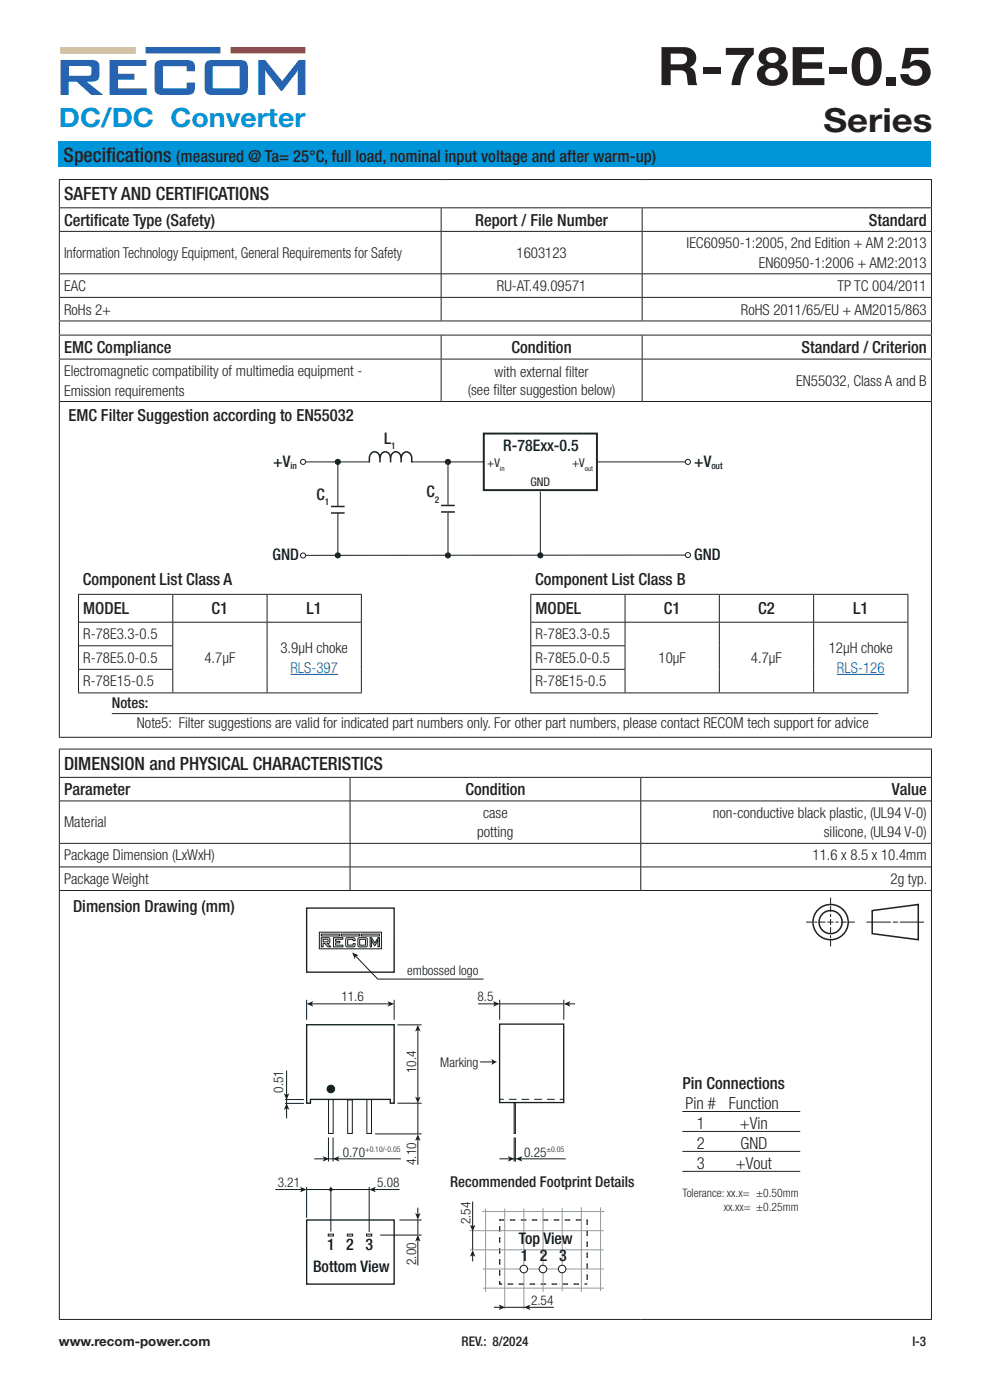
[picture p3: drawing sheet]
<svg xmlns="http://www.w3.org/2000/svg" width="210mm" height="297mm" viewBox="0 0 210 297" stroke-linecap="round" stroke-linejoin="round" font-family="sans-serif">
<path d="M12.9 10h15.8l.1 1.3h-15.9z" fill="#fcb918"/>
<path d="M30.9 10h15.8l.1 1.3h-15.9z" fill="#2663b0"/>
<path d="M48.9 10h15.9v1.3h-15.9z" fill="#db2429"/>
<g fill="#2663b0">
<path d="M23.3 12.7h7.7v1.3h-6v1.6h3.5v1.3h-3.5v1.8l6.1 .1v1.3h-7.8z"/>
<path d="M33.2 13.1l.5-.3 .7-.1h5.3a1.39 1.39 0 0 1 1.7 1.6v.8h-1.8l-.1-1h-4.9v4.6l4.9 .1 .2-1.3h1.6l.1 1.1a1.36 1.36 0 0 1-1.6 1.5h-5.5a1.37 1.37 0 0 1-1.5-1.5v-4.6z"/>
<path d="M54.8 12.7l1.5 .1 3.5 4.4 3.5-4.4 1.5-.1v7.4h-1.7l.1-5.3-3.4 4.5-.3-.1-3.3-4.4 .1 5.3h-1.5z"/>
<path d="M14.6 14h4.1a.55 .55 0 0 1 .7 .6v.9a.54 .54 0 0 1-.7 .6h-4.1zM12.9 12.7v7.4h1.7v-2.7l1.6-.1 3.2 2.8h2.5l-3.5-2.8h1a1.52 1.52 0 0 0 1.7-2 3.1 3.1 0 0 0-.5-2.3l-1.2-.3z"/>
<path d="M45.2 14.1h5.6v4.6h-5.6zM43.8 13.1l-.4 .9v4.6a1.34 1.34 0 0 0 1.5 1.5h6.1a1.36 1.36 0 0 0 1.6-1.5v-4.3a1.37 1.37 0 0 0-1.7-1.6h-5.9l-.6 .1z"/>
</g>
<path d="M12.5 30h185v5.5h-185z" fill="#0095d9"/>
<g fill="none" stroke="#231f20" stroke-width=".21">
<path d="M12.5 38.1h185.2M12.6 38.2v5.8M197.6 38.2v5.8M12.5 44.1h185.2M12.5 49.1h185.2M12.6 44.2v4.8M12.6 49.2v18.8M12.7 58.1h184.8M93.6 44.2v4.8M93.6 49.2v8.8M93.6 58.1v4.9M136.2 44.2v4.8"/>
<path d="M136.2 49.2v8.8M136.2 58.1v4.9M197.6 44.2v4.8M197.6 49.2v18.8M12.5 68.1h185.2M12.5 76.2h185.2M12.5 71.1h185.2M12.6 68.2v2.8M12.6 71.2v4.9M12.6 76.3v80M12.7 63.1h184.8M93.6 63.1v4.9"/>
<path d="M93.6 71.2v4.9M93.6 76.3v8.8M136.2 63.1v4.9M136.2 71.2v4.9M136.2 76.3v8.8M197.6 68.2v2.8M197.6 71.2v4.9M197.6 76.3v80M12.7 85.2h184.8M12.5 156.4h185.2M12.5 158.9h185.2M12.6 159v5.8"/>
<path d="M197.6 159v5.8M12.5 164.9h185.2M12.6 165v23.8M12.7 169.9h184.8M12.7 178.9h184.8M74.3 165v4.9M74.3 170v8.9M74.3 179v4.9M135.9 165v4.9M135.9 170v8.9M135.9 179v4.9M197.6 165v23.8"/>
<path d="M12.5 188.9h185.2M12.6 189v90.8M12.7 183.9h184.8M74.3 184v4.8M135.9 184v4.8M197.6 189v90.8M12.5 279.9h185.2"/>
</g>
<path d="M64.3 98h14.1M87.2 98h15.3M145.4 117.8h-81.1" fill="none" stroke="#142323" stroke-width=".21"/>
<circle cx="64.3" cy="117.8" r=".54" fill="#fff"/>
<circle cx="64.3" cy="117.8" r=".54" fill="none" stroke="#142323" stroke-width=".21"/>
<circle cx="64.3" cy="98" r=".54" fill="#fff"/>
<circle cx="64.3" cy="98" r=".54" fill="none" stroke="#142323" stroke-width=".21"/>
<circle cx="145.9" cy="117.8" r=".54" fill="#fff"/>
<circle cx="145.9" cy="117.8" r=".54" fill="none" stroke="#142323" stroke-width=".21"/>
<circle cx="145.9" cy="98" r=".54" fill="#fff"/>
<g fill="none" stroke="#142323" stroke-width=".21">
<path d="M126.8 98h18.7"/>
<circle cx="145.9" cy="98" r=".54"/>
</g>
<circle cx="95" cy="98" r=".54" fill="#142323"/>
<circle cx="95" cy="98" r=".54" fill="none" stroke="#142323" stroke-width=".21"/>
<circle cx="95" cy="117.8" r=".54" fill="#142323"/>
<circle cx="95" cy="117.8" r=".54" fill="none" stroke="#142323" stroke-width=".21"/>
<circle cx="114.6" cy="117.8" r=".54" fill="#142323"/>
<circle cx="114.6" cy="117.8" r=".54" fill="none" stroke="#142323" stroke-width=".21"/>
<path d="M70.2 107.4h2.9M70.2 108.8h2.9" fill="none" stroke="#142323" stroke-width=".32"/>
<g fill="#fff" stroke="#142323" stroke-width=".21">
<path d="M71.7 108.9v8.9z"/>
<path d="M71.7 98.5v9z"/>
</g>
<circle cx="71.7" cy="98" r=".54" fill="#142323"/>
<circle cx="71.7" cy="98" r=".54" fill="none" stroke="#142323" stroke-width=".21"/>
<circle cx="71.7" cy="117.8" r=".54" fill="#142323"/>
<circle cx="71.7" cy="117.8" r=".54" fill="none" stroke="#142323" stroke-width=".21"/>
<path d="M93.6 107.2h2.9M93.6 108.6h2.9" fill="none" stroke="#142323" stroke-width=".32"/>
<path d="M95 108.6v8.7z" fill="#fff"/>
<path d="M95 108.6v8.7" fill="none" stroke="#142323" stroke-width=".21"/>
<path d="M95 98v9.2z" fill="#fff"/>
<path d="M95 98v9.2M114.6 104.3v13.5" fill="none" stroke="#142323" stroke-width=".21"/>
<path d="M102.6 92h24v12h-24z" fill="none" stroke="#142323" stroke-width=".41"/>
<path d="M80.6 97.2a1.15 1.15 0 0 0-1.1-1.4 1.15 1.15 0 0 0-1.1 1.4v.9M82.8 97.2a1.15 1.15 0 0 0-1.1-1.4 1.15 1.15 0 0 0-1.1 1.4v.9M85.1 97.2a1.15 1.15 0 0 0-1.1-1.4 1.15 1.15 0 0 0-1.2 1.4v.9M85.1 98.1a1.91 1.91 0 0 1 .8-2.2 1.18 1.18 0 0 1 1.4 1.3v.9" fill="none" stroke="#142323" stroke-width=".32"/>
<g fill="none" stroke="#231f20" stroke-width=".21">
<path d="M16.6 126.1h60.1M16.7 126.2v20.7M16.7 132h59.9M16.7 137h20M36.7 126.2v5.8M36.7 132v5M36.7 137v5M56.7 126.2v5.8M56.7 132v14.9M76.7 126.2v20.7M112.5 126.1h80.2M112.6 126.2v20.7"/>
<path d="M112.7 132h79.8M112.7 137h19.9M132.6 126.2v5.8M132.6 132v5M132.6 137v5M152.6 126.2v5.8M152.6 132v14.9M172.6 126.2v5.8M172.6 132v14.9M192.6 126.2v20.7M16.6 147h60.1M16.7 142h20"/>
<path d="M36.7 142v4.9M112.5 147h80.2M112.7 142h19.9M132.6 142v4.9"/>
</g>
<path d="M61.6 143.1h10.1M177.5 143.1h10.1" fill="none" stroke="#175d9e" stroke-width=".21"/>
<g fill="none" stroke="#231f20" stroke-width=".32">
<path d="M185 193.2l9.8-1.3v7.5l-9.8-1.3z"/>
<circle cx="176.2" cy="195.6" r="3.7"/>
<circle cx="176.2" cy="195.6" r="2.45"/>
</g>
<path d="M171 195.6h10.4M176.2 200.8v-10.4" fill="none" stroke="#231f20" stroke-width=".22" stroke-dasharray="1.3 .4 .6 .4 1.3 .4" stroke-linecap="butt"/>
<path d="M183.8 195.6h12.2" fill="none" stroke="#231f20" stroke-width=".22" stroke-dasharray="5.2 .4 1.1 .4 5.2" stroke-linecap="butt"/>
<path d="M65 192.6h18.6v13.6h-18.6zM106 217.3h13.6v16.6h-13.6zM65 258.8h18.6v13.6h-18.6z" fill="none" stroke="#0f1d22" stroke-width=".28"/>
<path d="M65 217.4h18.6v16.6h-.8v-.8h-16.9v.8h-.9z" fill="none" stroke="#0e1d1b" stroke-width=".28"/>
<path d="M106 258.8h18.6v13.6h-18.6z" fill="none" stroke="#0e1d1b" stroke-width=".28" stroke-dasharray=".6 .6 0" stroke-linecap="butt"/>
<path d="M102.3 257h25.9M103 256.4v17.7M107.1 256.4v21.3M111.1 256.4v21.3M115.2 256.3v17.8M119.3 256.2v17.7M123.3 256.1v18M127.4 256.1v17.8M99.6 261.1h28.5M99.7 265.1h28.4M102.4 269.2h25.7M102.4 273.3h25.7" fill="none" stroke="#939a9d" stroke-width=".21"/>
<circle cx="111.1" cy="269.2" r=".8" fill="#fff"/>
<circle cx="111.1" cy="269.2" r=".8" fill="none" stroke="#0e1d1b" stroke-width=".21"/>
<circle cx="115.2" cy="269.2" r=".8" fill="#fff"/>
<circle cx="115.2" cy="269.2" r=".8" fill="none" stroke="#0e1d1b" stroke-width=".21"/>
<circle cx="119.2" cy="269.2" r=".8" fill="#fff"/>
<g fill="none" stroke="#0e1d1b" stroke-width=".21">
<path d="M67.7 197.8h13.2v3.5h-13.2zM68.2 198.2h3.8v.3l-3.8 .1zM68.2 198.9h1.4a.62 .62 0 0 1 .4 .7 .62 .62 0 0 1-.6 .5l.7 .8h-.5l-.7-.8h-.4v.8h-.3zM68.5 199.3h1.1v.5h-1zM70.7 198.9h2v.4h-1.5v.4h.9v.3h-.9v.5h1.5v.4h-2zM72.4 198.2h3.9v.3l-3.9 .1zM73.4 199h1.8l.1 .6-.4-.1v-.2h-1.1v1.2h1.1v-.3h.4v.6l-.3 .1-1.6-.1zM76 199h1.8v1.8l-.2 .1-1.6-.1zM76.3 199.3h1.2v1.2h-1.2zM76.6 198.2h3.9v.3l-3.9 .1zM78.5 198.9h.3l.7 1.2 .7-1.2h.3v1.9h-.3v-1.3l-.7 1.1-.7-1.1v1.4h-.3zM75.4 202.8l4.7 4.9h22.5"/>
<circle cx="119.2" cy="269.2" r=".8"/>
</g>
<path d="M106 233.2h.9M118.7 233.2h.9" fill="none" stroke="#0f1d22" stroke-width=".21"/>
<path d="M107.9 233.2h10.3" fill="none" stroke="#0f1d22" stroke-width=".21" stroke-dasharray="1.6 1.1" stroke-linecap="butt"/>
<path d="M74.7 202.1l1.4 .6-.7 .1-.1 .7z" fill="#0e1d1b"/>
<path d="M69.7 233.3h1v7.2h-1zM73.8 233.3h.9v7.2h-.9zM77.8 233.3h1v7.2h-1zM109.1 233.9h.2v6.6h-.2zM69.6 261.8h1.1v.4h-1.1zM73.7 261.8h1.1v.4h-1.1zM77.7 261.8h1.2v.4h-1.2z" fill="none" stroke="#0f1d22" stroke-width=".21"/>
<circle cx="70.2" cy="252.4" r=".38" fill="#0f1d22"/>
<path d="M60.5 234.1h4M60.5 233.3h4M84.7 258.8h4.7M88.6 258.7v3.2M109.1 241.3v5.1M109.3 241.3v5.1M80.6 262h8.8M88.6 263v5.5" fill="none" stroke="#0f1d22" stroke-width=".21"/>
<path d="M88.6 262l.6 1.4-.6-.4-.5 .4z" fill="#0f1d22"/>
<path d="M88.6 256.2v1.5" fill="none" stroke="#0f1d22" stroke-width=".21"/>
<path d="M88.1 257.3l.5 .4 .6-.4-.6 1.4z" fill="#0f1d22"/>
<path d="M106 213h13.6M106 212.1v4.2M119.6 212.1v4.2M120.6 213h1.4" fill="none" stroke="#0f1d22" stroke-width=".21"/>
<path d="M119.6 213l1.4-.6-.3 .6 .3 .5z" fill="#0f1d22"/>
<path d="M101.4 213h3.6" fill="none" stroke="#0f1d22" stroke-width=".21"/>
<path d="M104.6 212.4l1.4 .6-1.4 .5 .3-.5z" fill="#0f1d22"/>
<path d="M65 212.1v4.2M66 213h16.6M83.6 212.1v4.2" fill="none" stroke="#0f1d22" stroke-width=".21"/>
<g fill="#0f1d22">
<path d="M65 213l1.4-.6-.3 .6 .3 .5z"/>
<path d="M82.2 212.4l1.4 .6-1.4 .5 .3-.5z"/>
</g>
<path d="M58.4 252.4h5.6" fill="none" stroke="#0f1d22" stroke-width=".21"/>
<path d="M63.6 251.8l1.4 .6-1.4 .5 .4-.5z" fill="#0f1d22"/>
<path d="M65 252.4h13.5M69.6 245.8h1.3M79.3 252.4h5.4" fill="none" stroke="#0f1d22" stroke-width=".21"/>
<path d="M78.3 252.4l1.4-.6-.3 .6 .3 .5z" fill="#0f1d22"/>
<path d="M60.8 227.1v5.3M65 251.8v6.6M69.7 241.3v5.1M70.2 251.8v9.5M70.7 241.3v5.1M78.3 251.8v9.6" fill="none" stroke="#0f1d22" stroke-width=".21"/>
<path d="M60.2 231.9l.6 .4 .6-.4-.6 1.4z" fill="#0f1d22"/>
<path d="M110.4 245.8h9.6" fill="none" stroke="#0f1d22" stroke-width=".21"/>
<path d="M109.4 245.8l1.4-.5-.3 .5 .3 .6z" fill="#0f1d22"/>
<path d="M60.8 235v2.2" fill="none" stroke="#0f1d22" stroke-width=".21"/>
<path d="M60.8 234l.6 1.4-.6-.3-.6 .3z" fill="#0f1d22"/>
<path d="M71.6 245.8h13.4" fill="none" stroke="#0f1d22" stroke-width=".21"/>
<path d="M70.6 245.8l1.4-.5-.3 .5 .3 .6z" fill="#0f1d22"/>
<path d="M66.7 245.8h2.2" fill="none" stroke="#0f1d22" stroke-width=".21"/>
<path d="M68.4 245.3l1.5 .5-1.5 .6 .4-.6z" fill="#0f1d22"/>
<path d="M105.9 245.8h2.2" fill="none" stroke="#0f1d22" stroke-width=".21"/>
<path d="M107.7 245.3l1.4 .5-1.4 .6 .4-.6z" fill="#0f1d22"/>
<path d="M84.3 217.4h5.1M88.6 218.4v14.7M84.3 234h5.1M79.6 240.6h9.8" fill="none" stroke="#0f1d22" stroke-width=".21"/>
<g fill="#0f1d22">
<path d="M88.1 232.7l.5 .3 .6-.3-.6 1.4z"/>
<path d="M88.6 217.4l.6 1.4-.6-.3-.5 .3z"/>
</g>
<path d="M88.6 234.1v6.5M88.6 241.6v5.5" fill="none" stroke="#0f1d22" stroke-width=".21"/>
<g fill="#0f1d22">
<path d="M88.6 240.6l.6 1.4-.6-.3-.5 .3z"/>
<circle cx="70.2" cy="231" r=".8"/>
</g>
<circle cx="70.2" cy="231" r=".8" fill="none" stroke="#0f1d22" stroke-width=".21"/>
<path d="M101.8 225.3h2.8" fill="none" stroke="#0e1d1b" stroke-width=".21"/>
<path d="M104.2 224.6l1.2 .7-1.2 .7 .3-.7z" fill="#0e1d1b"/>
<path d="M60.8 233.3v.8M108.9 245.8h.7" fill="none" stroke="#0f1d22" stroke-width=".21"/>
<path d="M100.3 254.9v5.4M100.3 261.1v4" fill="none" stroke="#0e1d1b" stroke-width=".21"/>
<path d="M99.7 259.8l.6 .4 .5-.4-.5 1.5z" fill="#0e1d1b"/>
<path d="M100.3 266.2v1.4" fill="none" stroke="#0e1d1b" stroke-width=".21"/>
<path d="M100.3 265.2l.5 1.4-.5-.3-.6 .3z" fill="#0e1d1b"/>
<path d="M107.1 277.3h4.2M112.1 277.3h5.4" fill="none" stroke="#0e1d1b" stroke-width=".21"/>
<path d="M111.1 277.3l1.4-.5-.3 .5 .3 .6z" fill="#0e1d1b"/>
<path d="M104.8 277.3h1.4" fill="none" stroke="#0e1d1b" stroke-width=".21"/>
<path d="M105.8 276.8l1.4 .5-1.4 .6 .3-.6z" fill="#0e1d1b"/>
<path d="M144.8 228.5h24.9v29.5h-24.9z" fill="#fff"/>
<path d="M23.7 151.4h162.6M144.7 235.8h25M144.7 240h25M144.7 244.3h25M144.7 248.5h25" fill="none" stroke="#231f20" stroke-width=".21"/>
<text font-size="11.3" fill="#231f20" x="139.5" y="18.1">R-78E-0.5</text>
<text font-size="7.1" fill="#231f20" x="174.7" y="27.9">Series</text>
<text font-size="5.6" fill="#0095d9" x="12.5" y="27">DC/DC Converter</text>
<g font-size="4.2" fill="#231f20">
<text x="13.5" y="34.3">Specif</text>
<text x="22.5" y="34.3">ications</text>
</g>
<g font-size="3.9" fill="#231f20">
<text x="13.6" y="42.5">SAFETY AND CERTIFICATIONS</text>
<text x="13.6" y="163.3">DIMENSION and PHYSICAL CHARACTERISTICS</text>
</g>
<g font-size="3.5" fill="#231f20">
<text x="37.4" y="34.3">(measured @ Ta= 25°C, full load, nominal input voltage and after warm-up)</text>
<text x="13.6" y="47.8">Certif</text>
<text x="19.9" y="47.8">icate Type (Safety)</text>
<text x="100.8" y="47.8">Report / File Number</text>
<text x="184.3" y="47.8">Standard</text>
<text x="13.6" y="74.9">EMC Compliance</text>
<text x="108.5" y="74.9">Condition</text>
<text x="170" y="74.9">Standard / Criterion</text>
<text x="14.5" y="89.4">EMC Filter Suggestion according to EN55032</text>
<text x="17.6" y="124">Component List Class A</text>
<text x="113.5" y="124">Component List Class B</text>
<text x="17.7" y="130.3">MODEL</text>
<text x="44.9" y="130.3">C1</text>
<text x="65" y="130.3">L1</text>
<text x="113.6" y="130.3">MODEL</text>
<text x="140.8" y="130.3">C1</text>
<text x="160.8" y="130.3">C2</text>
<text x="181" y="130.3">L1</text>
<text x="13.6" y="168.7">Parameter</text>
<text x="98.7" y="168.7">Condition</text>
<text x="189.2" y="168.7">Value</text>
<text x="15.5" y="193.5">Dimension Drawing (mm)</text>
<text x="144.7" y="231">Pin Connections</text>
<text x="145.4" y="235.3">Pin #</text>
<text x="147.8" y="239.5">1</text>
<text x="154.6" y="235.3">Function</text>
<text x="156.9" y="239.5">+Vin</text>
<text x="147.8" y="243.7">2</text>
<text x="157.1" y="243.7">GND</text>
<text x="147.8" y="248">3</text>
<text x="156.1" y="248">+Vout</text>
</g>
<g font-size="3.4" fill="#142323">
<text x="81.5" y="94.1">L</text>
<text x="106.7" y="95.6">R-78Exx-0.5</text>
<text x="57.9" y="99">+V</text>
<text x="147.2" y="99">+V</text>
<text x="67.1" y="106">C</text>
<text x="90.5" y="105.5">C</text>
<text x="57.8" y="118.8">GND</text>
<text x="147.2" y="118.8">GND</text>
</g>
<g font-size="3.4" fill="#0e1d1b">
<text x="110.1" y="264">Top View</text>
<text x="66.4" y="269.8">Bottom View</text>
<text x="69.4" y="265.2">1</text>
<text x="73.4" y="265.2">2</text>
<text x="77.5" y="265.2">3</text>
<text x="110.5" y="267.5">1</text>
<text x="114.5" y="267.5">2</text>
<text x="118.6" y="267.5">3</text>
</g>
<g font-size="3.2" fill="#231f20">
<text x="145.6" y="52.6">IEC60950-1:2005, 2nd Edition + AM 2:2013</text>
<text x="13.6" y="54.7">Information Technology Equipment, General Requirements for Safety</text>
<text x="109.6" y="54.7">1603123</text>
<text x="161" y="56.8">EN60950-1:2006 + AM2:2013</text>
<text x="13.6" y="61.7">EAC</text>
<text x="105.4" y="61.7">RU-AT.49.09571</text>
<text x="177.6" y="61.7">TP TC 004/2011</text>
<text x="13.6" y="66.7">RoHs 2+</text>
<text x="157.2" y="66.7">RoHS 2011/65/EU + AM2015/863</text>
<text x="13.6" y="79.7">Electromagnetic compatibility of multimedia equipment -</text>
<text x="13.6" y="83.9">Emission requirements</text>
<text x="99.2" y="83.7">(see filter suggestion below)</text>
<text x="104.9" y="79.9">with external filter</text>
<text x="168.9" y="81.8">EN55032, Class A and B</text>
<text x="17.7" y="135.6">R-78E3.3-0.5</text>
<text x="113.6" y="135.6">R-78E3.3-0.5</text>
<text x="17.7" y="140.6">R-78E5.0-0.5</text>
<text x="43.4" y="140.6">4.7µF</text>
<text x="59.5" y="138.5">3.9µH choke</text>
<text x="113.6" y="140.6">R-78E5.0-0.5</text>
<text x="139.7" y="140.6">10µF</text>
<text x="159.3" y="140.6">4.7µF</text>
<text x="175.8" y="138.5">12µH choke</text>
<text x="17.7" y="145.6">R-78E15-0.5</text>
<text x="113.6" y="145.6">R-78E15-0.5</text>
<text x="23.7" y="150.3">Notes:</text>
<text x="29" y="154.5">Note5: Filter suggestions are valid for indicated part numbers only. For other part numbers, please contact RECOM tech support for advice</text>
<text x="102.5" y="173.4">case</text>
<text x="151.2" y="173.4">non-conductive black plastic, (UL94 V-0)</text>
<text x="13.6" y="175.5">Material</text>
<text x="101.2" y="177.7">potting</text>
<text x="174.8" y="177.7">silicone, (UL94 V-0)</text>
<text x="13.6" y="182.5">Package Dimension (LxWxH)</text>
<text x="172.4" y="182.5">11.6 x 8.5 x 10.4mm</text>
<text x="13.6" y="187.5">Package Weight</text>
<text x="188.9" y="187.5">2g typ.</text>
<text x="95.5" y="251.9">Recommended Footprint Details</text>
</g>
<g font-size="3.2" fill="#175d9e">
<text x="61.6" y="142.7">RLS-397</text>
<text x="177.5" y="142.7">RLS-126</text>
</g>
<g font-size="2.8" fill="#0e1d1b">
<text x="86.4" y="206.8">embossed logo</text>
<text x="72.4" y="212.3">11.6</text>
<text x="101.3" y="212.3">8.5</text>
<text x="88.3" y="227.6" transform="rotate(-90 88.3 227.6)">10.4</text>
<text x="93.4" y="226.3">Marking</text>
<text x="60.1" y="231.8" transform="rotate(-90 60.1 231.8)">0.51</text>
<text x="72.7" y="245.4">0.70</text>
<text x="111.2" y="245.4">0.25</text>
<text x="58.9" y="251.9">3.21</text>
<text x="80" y="251.9">5.08</text>
<text x="88.3" y="247.1" transform="rotate(-90 88.3 247.1)">4.10</text>
<text x="99.8" y="259.7" transform="rotate(-90 99.8 259.7)">2.54</text>
<text x="88.3" y="268.4" transform="rotate(-90 88.3 268.4)">2.00</text>
<text x="112.6" y="276.9">2.54</text>
</g>
<g font-size="2.8" fill="#231f20">
<text x="12.5" y="285.5">www.recom-power.com</text>
<text x="97.9" y="285.5">REV.: 8/2024</text>
<text x="193.5" y="285.5">I-3</text>
</g>
<g font-size="2.5" fill="#142323">
<text x="103.3" y="99">+V</text>
<text x="121.3" y="99">+V</text>
<text x="112.5" y="103.1">GND</text>
</g>
<g font-size="2.5" fill="#231f20">
<text x="144.7" y="253.9">Tolerance: xx.x= ±0.50mm</text>
<text x="153.5" y="256.8">xx.xx= ±0.25mm</text>
</g>
<g font-size="2" fill="#142323">
<text x="83" y="95.2">1</text>
<text x="61.6" y="99.5">in</text>
<text x="150.9" y="99.5">out</text>
<text x="68.9" y="107.1">1</text>
<text x="92.3" y="106.7">2</text>
</g>
<g font-size="1.6" fill="#0e1d1b">
<text x="77.4" y="244.5">+0.10/-0.05</text>
<text x="115.9" y="244.5">±0.05</text>
</g>
<g font-size="1.5" fill="#142323">
<text x="106" y="99.9">in</text>
<text x="124" y="99.9">out</text>
</g>
</svg>
